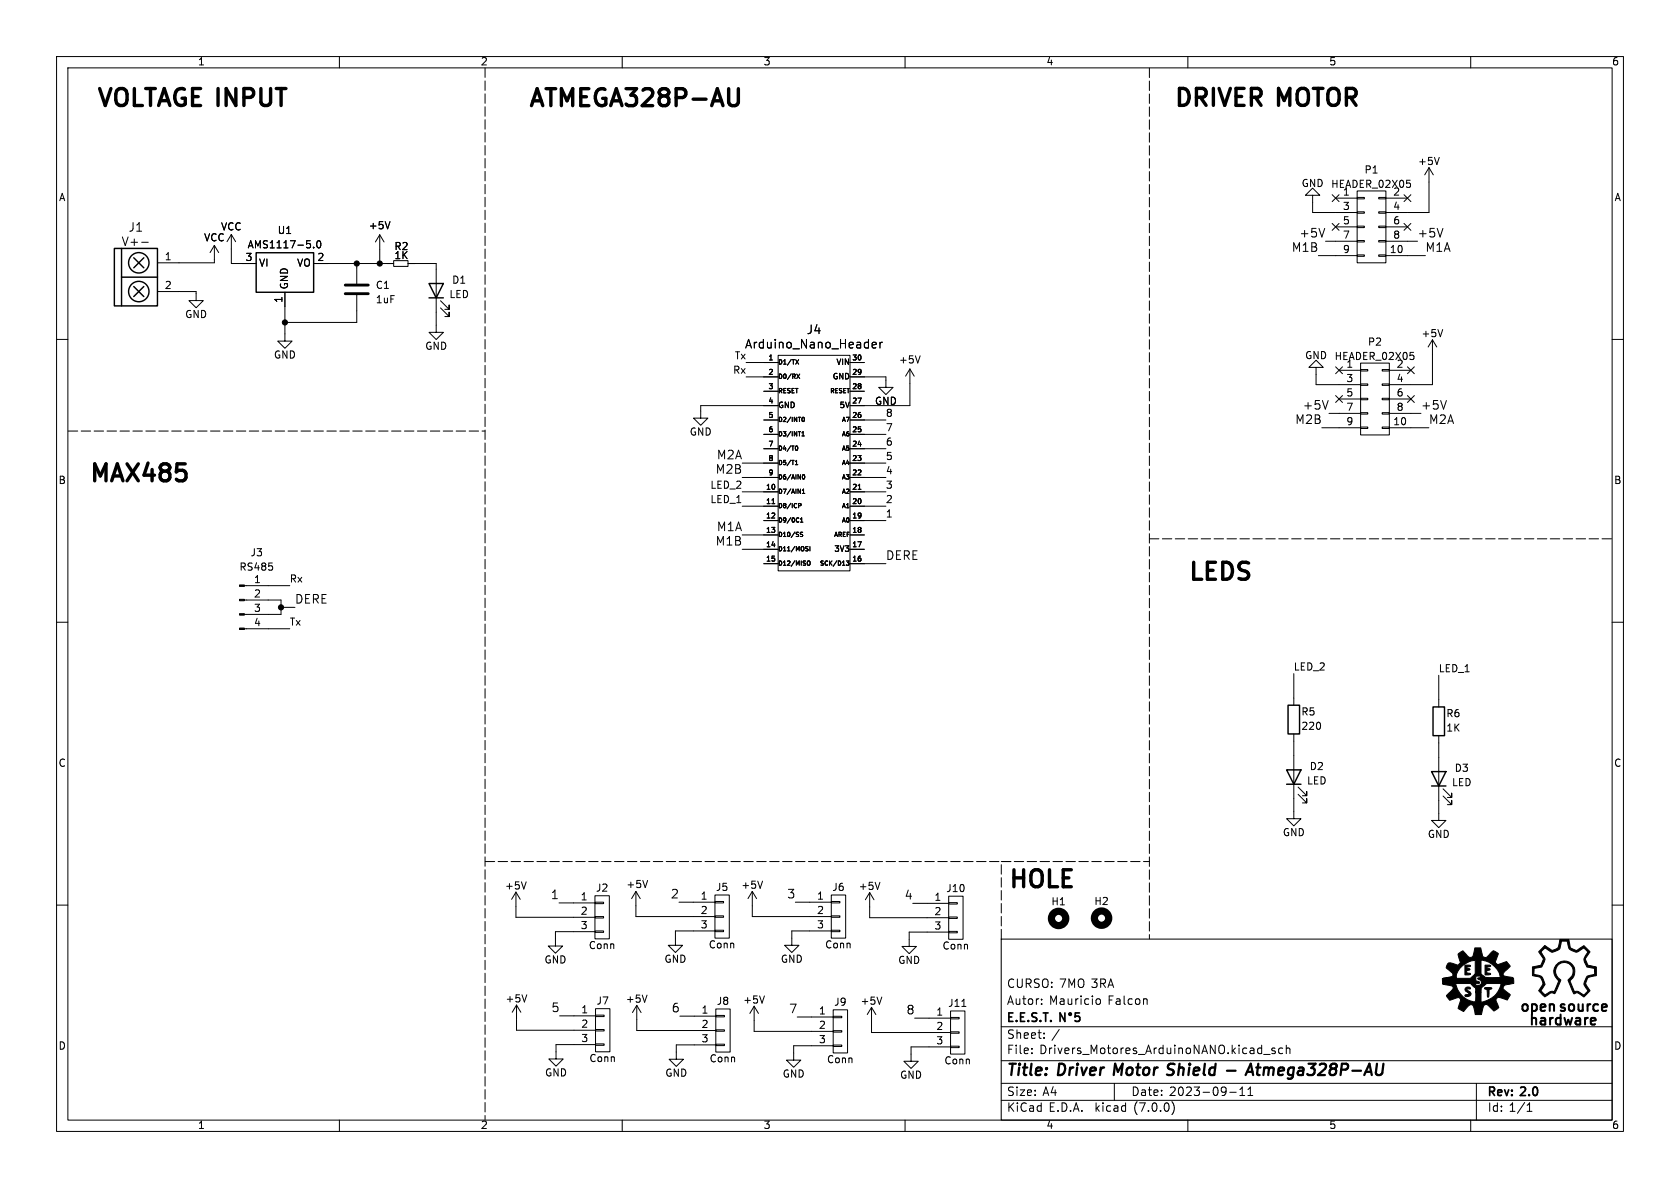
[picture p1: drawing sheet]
<svg xmlns="http://www.w3.org/2000/svg" width="297mm" height="210mm" viewBox="0 0 297 210" stroke-linecap="round" stroke-linejoin="round" font-family="sans-serif">
<g fill="none" stroke="#000" stroke-width=".18">
<path d="M10 10h277v190h-277zM12 12h273v186h-273zM60 10v2M110 10v2M160 10v2M210 10v2M260 10v2M68.9 39.2l-.4 1.2M232.1 34.5h-1.3l1.3-1.3 1.2 1.3h-1.2v3.1h7.8M235.5 34.4l1.2 1.2M235.5 39.5l1.2 1.2M236.1 35h3.8"/>
<path d="M236.7 34.4l-1.2 1.2M236.7 39.5l-1.2 1.2M239.9 40h1.3v.2h-1.3zM239.9 37.4h1.3v.3h-1.3zM239.9 34.9h1.3v.3h-1.3zM239.9 33.8h5.1v12.7h-5.1zM243.7 40h1.3v.2h-1.3zM243.7 37.4h1.3v.3h-1.3zM243.7 34.9h1.3v.3h-1.3zM245 35h3.8M248.2 34.4l1.2 1.2M248.2 39.5l1.2 1.2"/>
<path d="M248.7 31.9h.6M249.2 32.4l.2 .2-.2 .5M249.4 34.4l-1.2 1.2M249.4 39.5l-1.2 1.2M252.6 29.6v8h-7.6M252.6 29.6l-.7 1.3M252.6 29.6l.8 1.3M254.4 27.8l-.4 1.3M10 60h2M25 42.8h1.2M27.8 51.5h6.9v1.6h1.2l-1.2 1.3-1.3-1.3h1.3M37.9 43.4v3.1h-10.1"/>
<path d="M37.9 43.4l-.8 1.3M37.9 43.4l.8 1.3M40.9 41.5v5.1h4.4M40.9 41.5l-.8 1.2M40.9 41.5l.8 1.2M50.4 51.7v8.6h1.2l-1.2 1.3-1.3-1.3h1.3M55.4 46.6h14.2M55.4 43.7v.1M56.1 42.7l.2-.1a.68 .68 0 0 1 .4 .6 .68 .68 0 0 1-.4 .6l-.2-.1-.1-.4zM63.1 46.6v3.5M63.1 52.2v4.8h-12.7M67.1 41.5l-.7 1.3"/>
<path d="M67.1 41.5v5.1M67.1 41.5l.8 1.3M69.6 46.1h2.5v1h-2.5zM72.1 46.6h5v12.2h1.3l-1.3 1.2-1.3-1.2h1.3M77.9 54.4l1.5 1.6v-.8v.8h-.8M77.9 53.2l1.5 1.5v-.8v.8h-.8M233.1 45.2h6.8M234.2 40.4l-.5 1.5M234.3 42.6h5.6M236.1 40.1h3.8M239.9 45.1h1.3v.2h-1.3zM239.9 42.5h1.3v.3h-1.3z"/>
<path d="M243.7 45.1h1.3v.2h-1.3zM243.7 42.5h1.3v.3h-1.3zM245 45.2h7M245 40.1h3.8M245 42.6h5.6M255.1 58.3l-.5 1.2M285 60h2M131.9 64.1h5.7M131.9 66.6h5.7M135 79.3h2.6M135 76.8h2.6M135 74.2h2.6"/>
<path d="M135 69.2h2.6M137.6 62.8h12.7v38.1h-12.7zM137.6 71.7h-13.7v2.2h1.2l-1.2 1.3-1.3-1.3h1.3M140.7 63.6l.5 .8M140.8 78.8a.41 .41 0 0 1 .2 .4 .41 .41 0 0 1-.2 .4M140.9 66.1l.5 .8M141.2 63.6l-.5 .8M141.4 66.1l-.5 .8M141.8 77.1h.4M141.8 76.5l.2-.2v.8M141.9 73.8a.37 .37 0 0 1 .3 .4 .37 .37 0 0 1-.3 .3M150.3 66.6h6.3v1.9h1.3l-1.3 1.2-1.3-1.2h1.3"/>
<path d="M150.3 64.1h2.5M150.3 79.3h6.3M150.3 76.8h6.3M150.3 74.2h6.3M150.3 69.2h2.5M154.2 61l.7-.1-.1-.3-.4-.1-.2 .2 .1 .7h.5M155.6 60.5v1M156 60.5l-.3 .1-.1 .2M160.9 65.2l-.8 1.3M160.9 65.2v6.5h-10.6M160.9 65.2l.7 1.3M162.7 62.9l-.5 1.3"/>
<path d="M232.7 64.9h-1.3l1.3-1.2 1.2 1.2h-1.2v3.1h7.8M233.7 75.6h6.8M234.8 70.8l-.5 1.5M234.9 73.1h5.6M236.1 64.8l1.2 1.3M236.1 69.9l1.2 1.2M236.7 65.5h3.8M236.7 70.5h3.8M237.3 64.8l-1.2 1.3M237.3 69.9l-1.2 1.2M240.5 75.5h1.3v.2h-1.3zM240.5 72.9h1.3v.3h-1.3z"/>
<path d="M240.5 70.4h1.3v.3h-1.3zM240.5 67.9h1.3v.2h-1.3zM240.5 65.3h1.3v.3h-1.3zM240.5 64.2h5.1v12.7h-5.1zM244.3 75.5h1.3v.2h-1.3zM244.3 72.9h1.3v.3h-1.3zM244.3 70.4h1.3v.3h-1.3zM244.3 67.9h1.3v.2h-1.3zM244.3 65.3h1.3v.3h-1.3zM245.6 65.5h3.8M245.6 75.6h7M245.6 70.5h3.8"/>
<path d="M245.6 73.1h5.6M248.8 64.8l1.2 1.3M248.8 69.9l1.2 1.2M249.3 62.3h.6M249.9 62.8l.1 .2-.1 .5M250 64.8l-1.2 1.3M250 69.9l-1.2 1.2M253.2 60.1v7.9h-7.6M253.2 60.1l-.7 1.2M253.2 60.1l.8 1.2M131.2 86.9h6.4M131.2 89.5h6.4"/>
<path d="M131.2 94.6h6.4M131.2 97.1h6.4M131.2 84.4h6.4M131.2 81.9h6.4M135 92h2.6M135 99.6h2.6M136.5 89h.5M140.6 82.1h.4M140.6 81.6l.2-.2v.7M141.2 89h.3M141.5 92.3h.4M141.5 91.8l.2-.3v.8"/>
<path d="M141.5 89l.1 .1M141.5 94.4l.3 .1 .1 .2-.1 .1h-.3M141.5 94.1h.4M141.6 89.1l-.1 .3h-.3M141.8 87.2h.5M141.8 86.7l.3-.2v.7M142.2 84h-.3M142.2 84h.1M142.2 84a.37 .37 0 0 1 .1 .4 .37 .37 0 0 1-.4 .2M142.7 96.6l.2 .1M142.8 97.1v.2M142.8 99.2h.3l.1 .2v.4l-.4 .1"/>
<path d="M143.2 96.6v.8M149.6 99.2h.5l-.3 .3h.3v.4h-.5M149.7 89.8h.4M150.3 86.9h6.3M150.3 89.5h6.3M150.3 92h6.3M150.3 94.6h2.5M150.3 97.1h2.5M150.3 99.6h6.3M150.3 84.4h6.3M150.3 81.9h6.3M151.7 86.5h.5"/>
<path d="M10 110h2M43.2 111.2h8M43.2 106.1h6.5v2.5h-6.5M43.2 103.5h8M49.7 107.4h2.4M228.7 119.1v5.6M254.4 119.4v5.6M285 110h2M228.7 129.7v15h1.3l-1.3 1.3-1.2-1.3h1.2M229.5 139.1l1.5 1.6v-.8v.8h-.7M254.4 130v15h1.2l-1.2 1.3-1.3-1.3h1.3M255.1 139.4l1.5 1.6v-.8v.8h-.7"/>
<path d="M10 160h2M91.2 157.7l-.8 1.3M91.2 157.7v4.5h14M91.2 157.7l.8 1.3M93 155.9l-.4 1.3M98.8 159.6h6.4M105.2 159.5h1.5v.2h-1.5zM105.2 158.3h2.5v7.7h-2.5zM112.4 157.6l-.7 1.3M112.4 157.6v4.4h14M112.4 157.6l.8 1.3M114.5 155.6l-.4 1.3"/>
<path d="M120 159.5h6.4M126.4 159.4h1.5v.2h-1.5zM126.4 158.2h2.5v7.6h-2.5zM133 157.6l-.8 1.3M133 157.6v4.4h14M133 157.6l.8 1.3M134.8 155.8l-.4 1.2M140.6 159.5h6.4M147 159.4h1.5v.2h-1.5zM147 158.2h2.5v7.6h-2.5zM153.7 157.8v4.4h14M153.7 157.8l-.7 1.3"/>
<path d="M153.7 157.8l.8 1.3M155.6 156l-.5 1.2M161.4 159.7h6.3M167.7 159.6h1.5v.2h-1.5zM167.7 158.4h2.6v7.6h-2.6zM229.5 140.4l1.5 1.5v-.7v.7h-.7M255.1 140.7l1.5 1.5v-.7v.7h-.7M285 160h2M91.3 177.7l-.7 1.2M91.3 177.7v4.4h14M91.3 177.7l.8 1.2M93.1 175.9l-.4 1.2"/>
<path d="M98.9 179.6h6.4M105.2 164.6h1.5v.2h-1.5zM105.2 162h1.5v.3h-1.5zM105.2 164.7h-7v2.5h1.3l-1.3 1.3-1.3-1.3h1.3M105.3 179.5h1.5v.2h-1.5zM105.3 178.3h2.5v7.6h-2.5zM112.6 177.7v4.5h13.9M112.6 177.7l-.8 1.3M112.6 177.7l.7 1.3M114.4 175.9l-.4 1.3M120.2 179.6h6.3M126.4 164.4h1.5v.3h-1.5z"/>
<path d="M126.4 161.9h1.5v.3h-1.5zM126.4 164.6h-7v2.5h1.3l-1.3 1.3-1.3-1.3h1.3M126.5 179.5h1.6v.3h-1.6zM126.5 178.4h2.6v7.6h-2.6zM133.3 177.9l-.7 1.2M133.3 177.9v4.4h14M133.3 177.9l.8 1.2M135.1 176.1l-.4 1.2M140.9 179.8h6.4M147 164.4h1.5v.3h-1.5zM147 161.9h1.5v.3h-1.5zM147 164.6h-7v2.5h1.2l-1.2 1.3-1.3-1.3h1.3"/>
<path d="M147.3 179.7h1.5v.2h-1.5zM147.3 178.5h2.5v7.6h-2.5zM154.1 178.1v4.4h13.9M154.1 178.1l-.8 1.2M154.1 178.1l.7 1.2M155.9 176.3l-.4 1.2M161.7 180h6.3M167.7 164.6h1.5v.3h-1.5zM167.7 162.1h1.5v.3h-1.5zM167.7 164.8h-7v2.5h1.3l-1.3 1.3-1.2-1.3h1.2M168 179.9h1.6v.2h-1.6zM168 178.7h2.6v7.6h-2.6z"/>
<path d="M170 177.9h.8M177 166h108v32h-108zM184.1 177.4v.2M184.1 176.6v.2M193.9 176.6h.4l.2 .2v.6l-.2 .2-.4-.1M202.7 176.6l.1 1M60 198v2M105.3 184.5h1.5v.3h-1.5zM105.3 182h1.5v.2h-1.5zM105.3 184.7h-7v2.5h1.3l-1.3 1.3-1.3-1.3h1.3M110 198v2M126.5 184.6h1.6v.2h-1.6z"/>
<path d="M126.5 182h1.6v.3h-1.6zM126.5 184.7h-6.9v2.5h1.2l-1.2 1.3-1.3-1.3h1.3M147.3 184.7h1.5v.3h-1.5zM147.3 182.2h1.5v.2h-1.5zM147.3 184.9h-7v2.5h1.3l-1.3 1.3-1.3-1.3h1.3M160 198v2M168 184.9h1.6v.3h-1.6zM168 182.4h1.6v.3h-1.6zM168 185.1h-6.9v2.5h1.2l-1.2 1.3-1.3-1.3h1.3M177 194.5h108M177 191.5h108M177 187.5h108"/>
<path d="M177 181.5h108M182.4 186.1v.2M182.4 185.3v.2M184.6 183.4v.2M184.6 182.6v.2M197 191.5v3M207.2 194.8a1.74 1.74 0 0 1 0 2.2M210 198v2M217.4 193.1h1.1M219.2 193.7h.8M219.2 192.6l.4-.4v1.5M220.6 193.7h.9"/>
<path d="M220.6 192.6l.4-.4v1.5M223.4 186.4h1.1M225.4 185.3h-.4l-.2 .2 .1 .2 .5 .1v.4h-.6M226.8 185.3h-.5l-.3 .2v.5l.2 .2h.6M227.4 185.4l.2-.1h.4v1M227.4 184.8v1.5M260 198v2M261 191.5v6.5M270 196.5h.8M270 195.4l.4-.4v1.5"/>
</g>
<path d="M206.5 188.8l.7 .3M206.6 190h.4M207.4 188h-.5l-.4 .4M216.9 189.3h1.5M220.2 190l.9-2 .4 2M220.5 189.5h.9" fill="none" stroke="#000" stroke-width=".4"/>
<g fill="none" stroke="#000" stroke-width=".3">
<path d="M188.3 179.1v1.5l-.9-1.5v1.5M190.8 179.1h-.7l-.1 .7 .3-.2 .5 .1 .1 .2-.1 .5-.2 .2-.6-.2"/>
<circle cx="189.2" cy="179.3" r=".21"/>
</g>
<g fill="none" stroke="#000" stroke-width=".25">
<path d="M20.2 43.9h7.6v10.2h-7.6zM21.5 49h6.3M21.5 43.9v10.2M23.6 50.6l1.8 1.8M23.6 45.6l1.8 1.7M25.4 50.6l-1.8 1.8M25.4 45.6l-1.8 1.7M45.3 44.7h10.1v7h-10.1zM75.8 50.1h2.6l-1.3 2.6zM75.8 52.7h2.6M227.5 136.1h2.5l-1.3 2.5zM227.5 138.6h2.5"/>
<path d="M227.7 124.7h2v5h-2zM253.1 136.4h2.5l-1.2 2.5zM253.1 138.9h2.5M253.3 125h2.1v5h-2.1z"/>
<circle cx="24.5" cy="46.5" r="1.8"/>
<circle cx="24.5" cy="51.5" r="1.8"/>
</g>
<path d="M61 51.9h4.1M61 50.4h4.1" fill="none" stroke="#000" stroke-width=".51"/>
<g fill="#000" stroke="#000" stroke-width=".18">
<path d="M42.3 111h.9v.3h-.9zM42.3 108.5h.9v.2h-.9zM42.3 105.9h.9v.3h-.9zM42.3 103.4h.9v.3h-.9zM259.1 174.7v-.1a.47 .47 0 0 1 .8 .2h-.5l-.1 .1 .8 .7a.65 .65 0 0 1-.5 .5 .65 .65 0 0 1-.6-.1l.7-.3-.6-.5-.1-.3zM259 170.6l.9 .1v.2l-.6 .1 .6 .4-.5 .2-.1 .2 .1 .2 .5 .1v.2h-.9zM256 170.3l.4-.1 1.4 .4 .4-.4-.4-1.5 .8-.6 .6 .6a.76 .76 0 0 0 1.1 .4l.4-1.5h1.1l.3 1.2a.52 .52 0 0 0 .7 .4l1.1-1.1a1.13 1.13 0 0 1 1 .6l-.6 1.4 .2 .2 .3 .2 1.5-.5 .7 .8-1.3 1.3a.36 .36 0 0 0 .4 .5l1.4 .3 .1 .9-.8 .2a.73 .73 0 0 0-1 .8l1.2 1-.5 1-1.6-.5-.4 .3v.3l.5 1.2-.3 .3-.6 .3-1.1-1.1h-.4l-.4 .4-.3 1.3h-1.1l-.2-1a.61 .61 0 0 0-.6-.7 2.81 2.81 0 0 0-1.3 1.2l-.9-.5 .3-1.2a.47 .47 0 0 0 0-.6 .47 .47 0 0 0-.6-.1l-1.2 .4-.6-.8 .6-.6a.84 .84 0 0 0 .5-1l-1.7-.4-.1-.1h2.3a3.8 3.8 0 0 0 3.5 3.2l.1-.4v-1.3h.9v1.8a4.2 4.2 0 0 0 3.6-3.3h-2.6l-.9 .7-.1 .8h-.9l-.1-.8-.7-.6h.7a.61 .61 0 0 0 1.1 0 .61 .61 0 0 0-.6-.9l-.1-.2 .5-.1v-.2l-.8-.1 .1 .9 .5 .1 .1 .2-.1 .1-.3 .1a1.23 1.23 0 0 1-1.2 0h-5v-.9l4.9-.1 .9-.7h1l.6 .4a.87 .87 0 0 0 .9 .2h1.9a3.5 3.5 0 0 0-3.3-3l-.1 2.4h-1v-2.4a3.6 3.6 0 0 0-3.3 2.8v.3h-2.4l1.6-.3 .1-.1v-.5l-1.1-.9zM262.5 174.6h.9l.4 .1-.5 .2-.2 1.4-.2-.2v-1.1l-.4-.2zM262.5 170.6l1 .1-.1 .2-.6 .1 .6 .4-.5 .2-.1 .2 .2 .2 .4 .1 .1 .2h-1zM273.1 167.1l1.3 .9 .8-.3a.92 .92 0 0 0 .5-1l.1-.6h1.5l.3 1.5 1.1 .4 1.3-.8 1.1 1-.9 1.3 .5 1.1 1.2 .3v.8v-.5l-1.4-.3-.2-.4a1.14 1.14 0 0 1 0-1.6l.4-.6-.7-.7-.9 .6a1.45 1.45 0 0 1-1.6-.4l-.4-1.4h-1.1l-.1 .5a1.16 1.16 0 0 1-1.1 1.3 .85 .85 0 0 1-1.1-.2l-.5-.4h-.2l-.6 .7 .4 .6a.99 .99 0 0 1 0 1.5l-.2 .5-1.4 .3v1l.5 .1a1.25 1.25 0 0 1 1.3 1.3l.2 .4-.8 1.1 .8 .8 .9-.6h.7l.8-1.9a1.89 1.89 0 0 1-.1-3.2 1.89 1.89 0 0 1 2.9 1.5v.1a1.89 1.89 0 0 1-.9 1.6l.8 1.9h.7l1 .6 .7-.7-.5-.9a1.18 1.18 0 0 1 .2-1.4 1.21 1.21 0 0 1 1.3-.6l.2-.2v-1.2h.3v1.6l-.7 .1a1.04 1.04 0 0 0-1.1 1.1v.3l.7 1.1-1.1 1.2-.9-.7a.84 .84 0 0 0-.9 .1l-1-2.4a1.66 1.66 0 0 0 .9-1.7 1.66 1.66 0 0 0-1.2-1.4 1.62 1.62 0 0 0-1.8 1.1 1.62 1.62 0 0 0 .8 2l-1 2.3a.91 .91 0 0 0-1.2 .2l-.6 .4-.5-.4-.6-.7 .4-.5a1.18 1.18 0 0 0 .2-1.3 1.18 1.18 0 0 0-1.1-.7l-.6-.1v-1.6l1.5-.3 .5-1.1-.9-1.3z"/>
<circle cx="50.4" cy="57" r=".46"/>
<circle cx="63.1" cy="46.6" r=".46"/>
<circle cx="67.1" cy="46.6" r=".46"/>
<circle cx="49.7" cy="107.4" r=".46"/>
</g>
<g fill="none" stroke="#000" stroke-width="1.3">
<circle cx="187.1" cy="162.4" r="1.27"/>
<circle cx="194.7" cy="162.3" r="1.27"/>
</g>
<path d="M282 181l-.2 .1" fill="none" stroke="#000" stroke-width=".36"/>
<path d="M130.5 15.7v2.4l-.1 .3-.4 .3" fill="none" stroke="#000" stroke-width=".6"/>
<path d="M85.8 12v185.9M203.2 12v154M12.1 76.2h73.7M203.2 95.3h81.8M85.8 152.3h92.9M177 152.3h26.2M177 166v-13.7" fill="none" stroke="#000" stroke-width=".18" stroke-dasharray="1.7 .6"/>
<g font-size="4.2">
<text x="17.3" y="19.3">VOLTAGE INPUT</text>
<text x="93.7" y="19.3">ATMEGA328P-AU</text>
<text x="207.8" y="19.3">DRIVER MOTOR</text>
<text x="16" y="85.6">MAX485</text>
<text x="210.3" y="103">LEDS</text>
<text x="178.5" y="157.4">HOLE</text>
</g>
<g font-size="2.8">
<text x="178" y="190.8">Title:</text>
<text x="187.1" y="190.8">Driver</text>
<text x="197.6" y="190.8">Motor</text>
<text x="207.7" y="190.8">Shield</text>
<text x="223" y="190.8">Atmega328P-AU</text>
</g>
<g font-size="2.5">
<text x="268.5" y="179.4">open source</text>
<text x="270.1" y="181.8">hardware</text>
</g>
<g font-size="2.1">
<text x="22.7" y="41.3">J1</text>
<text x="21.5" y="43.8">V+-</text>
<text x="228.3" y="44.8">M1B</text>
<text x="229.6" y="42.2">+5V</text>
<text x="250.6" y="42.2">+5V</text>
<text x="252" y="44.8">M1A</text>
<text x="142.6" y="59.4">J4</text>
<text x="131.6" y="61.9">Arduino_Nano_Header</text>
<text x="228.9" y="75.2">M2B</text>
<text x="230.2" y="72.7">+5V</text>
<text x="251.2" y="72.7">+5V</text>
<text x="252.6" y="75.2">M2A</text>
<text x="126.4" y="84">M2B</text>
<text x="126.6" y="81.4">M2A</text>
<text x="126.6" y="94.1">M1A</text>
<text x="126.4" y="96.7">M1B</text>
<text x="156.6" y="99.2">DERE</text>
<text x="52.1" y="106.9">DERE</text>
<text x="97.3" y="159.2">1</text>
<text x="118.5" y="159.1">2</text>
<text x="139.1" y="159.1">3</text>
<text x="159.8" y="159.3">4</text>
<text x="97.4" y="179.2">5</text>
<text x="118.7" y="179.2">6</text>
<text x="139.4" y="179.4">7</text>
<text x="160.2" y="179.6">8</text>
<text x="178" y="177.9">Autor:</text>
<text x="178" y="174.9">CURSO: 7MO 3RA</text>
<text x="185.5" y="177.9">Mauricio</text>
<text x="195.9" y="177.9">Falcon</text>
<text x="178" y="183.9">Sheet:</text>
<text x="178" y="181.1">E.E.S.T.</text>
<text x="185.9" y="183.9">/</text>
<text x="178" y="186.6">File:</text>
<text x="183.8" y="186.6">Drivers_Motores_ArduinoNANO.kicad_sch</text>
<text x="178" y="196.8">KiCad</text>
<text x="178" y="194">Size:</text>
<text x="184.3" y="194">A4</text>
<text x="185.4" y="196.8">E.D.A.</text>
<text x="193.7" y="196.8">kicad</text>
<text x="200" y="194">Date:</text>
<text x="200.6" y="196.8">(7.0.0)</text>
<text x="206.7" y="194">2023-09-11</text>
<text x="263" y="194.2">Rev:</text>
<text x="263" y="196.8">Id: 1/1</text>
<text x="269" y="194.2">2.0</text>
</g>
<g font-size="1.8">
<text x="35" y="11.8">1</text>
<text x="85" y="11.8">2</text>
<text x="135" y="11.8">3</text>
<text x="185" y="11.8">4</text>
<text x="235" y="11.8">5</text>
<text x="285" y="11.8">6</text>
<text x="250.6" y="29.5">+5V</text>
<text x="10.4" y="35.8">A</text>
<text x="230.1" y="33.3">GND</text>
<text x="235.3" y="33.5">HEADER_02X05</text>
<text x="237.4" y="34.8">1</text>
<text x="241.2" y="30.9">P1</text>
<text x="246.2" y="34.8">2</text>
<text x="285.4" y="35.8">A</text>
<text x="39" y="41">VCC</text>
<text x="49" y="41.6">U1</text>
<text x="65.1" y="40.8">+5V</text>
<text x="237.4" y="37.3">3</text>
<text x="237.4" y="39.9">5</text>
<text x="246.2" y="37.3">4</text>
<text x="246.2" y="39.9">6</text>
<text x="29.1" y="46.2">1</text>
<text x="36" y="42.9">VCC</text>
<text x="43.3" y="46.3">3</text>
<text x="43.7" y="44.2">AMS1117-5.0</text>
<text x="45.8" y="47.4">VI</text>
<text x="52.4" y="47.4">VO</text>
<text x="56" y="46.3">2</text>
<text x="69.7" y="44.5">R2</text>
<text x="69.7" y="46.1">1K</text>
<text x="237.4" y="42.4">7</text>
<text x="237.4" y="44.9">9</text>
<text x="245.6" y="44.9">10</text>
<text x="246.2" y="42.4">8</text>
<text x="29.1" y="51.3">2</text>
<text x="50.1" y="53.6" transform="rotate(-90 50.1 53.6)">1</text>
<text x="51.2" y="51.2" transform="rotate(-90 51.2 51.2)">GND</text>
<text x="66.4" y="51.3">C1</text>
<text x="66.4" y="53.9">1uF</text>
<text x="79.4" y="53">LED</text>
<text x="79.9" y="50.4">D1</text>
<text x="32.7" y="56.5">GND</text>
<text x="251.2" y="59.9">+5V</text>
<text x="48.4" y="63.7">GND</text>
<text x="75.1" y="62.1">GND</text>
<text x="129.8" y="63.7">Tx</text>
<text x="158.9" y="64.5">+5V</text>
<text x="230.7" y="63.8">GND</text>
<text x="235.9" y="63.9">HEADER_02X05</text>
<text x="238" y="65.2">1</text>
<text x="241.8" y="61.4">P2</text>
<text x="246.9" y="65.2">2</text>
<text x="129.5" y="66.3">Rx</text>
<text x="154.6" y="71.8">GND</text>
<text x="238" y="67.7">3</text>
<text x="238" y="70.3">5</text>
<text x="246.9" y="67.7">4</text>
<text x="246.9" y="70.3">6</text>
<text x="121.9" y="77.3">GND</text>
<text x="156.6" y="73.9">8</text>
<text x="156.6" y="76.4">7</text>
<text x="238" y="72.8">7</text>
<text x="238" y="75.4">9</text>
<text x="246.2" y="75.4">10</text>
<text x="246.9" y="72.8">8</text>
<text x="156.6" y="79">6</text>
<text x="156.6" y="81.5">5</text>
<text x="10.3" y="85.8">B</text>
<text x="125.5" y="89.1">LED_1</text>
<text x="125.5" y="86.6">LED_2</text>
<text x="156.6" y="89.1">2</text>
<text x="156.6" y="84.1">4</text>
<text x="156.6" y="86.6">3</text>
<text x="285.3" y="85.8">B</text>
<text x="156.6" y="91.7">1</text>
<text x="42.3" y="101.2">RS485</text>
<text x="44.2" y="98.6">J3</text>
<text x="44.8" y="103.3">1</text>
<text x="44.8" y="105.8">2</text>
<text x="51.2" y="103.2">Rx</text>
<text x="44.8" y="108.4">3</text>
<text x="44.8" y="110.9">4</text>
<text x="51.2" y="110.8">Tx</text>
<text x="228.7" y="118.7">LED_2</text>
<text x="254.4" y="119">LED_1</text>
<text x="230" y="126.8">R5</text>
<text x="230" y="129.3">220</text>
<text x="255.6" y="127.1">R6</text>
<text x="255.6" y="129.6">1K</text>
<text x="10.3" y="135.8">C</text>
<text x="231.5" y="136.4">D2</text>
<text x="257.1" y="136.7">D3</text>
<text x="285.3" y="135.8">C</text>
<text x="231" y="139">LED</text>
<text x="256.6" y="139.3">LED</text>
<text x="226.7" y="148.1">GND</text>
<text x="252.4" y="148.4">GND</text>
<text x="89.2" y="157.5">+5V</text>
<text x="102.6" y="159.4">1</text>
<text x="102.6" y="161.9">2</text>
<text x="105.3" y="157.9">J2</text>
<text x="110.7" y="157.3">+5V</text>
<text x="123.8" y="159.2">1</text>
<text x="123.8" y="161.8">2</text>
<text x="126.5" y="157.8">J5</text>
<text x="131" y="157.4">+5V</text>
<text x="144.4" y="159.2">1</text>
<text x="144.4" y="161.8">2</text>
<text x="147.1" y="157.8">J6</text>
<text x="151.7" y="157.6">+5V</text>
<text x="165.1" y="159.4">1</text>
<text x="165.1" y="162">2</text>
<text x="167.2" y="158">J10</text>
<text x="185.8" y="160.3">H1</text>
<text x="193.4" y="160.3">H2</text>
<text x="102.6" y="164.4">3</text>
<text x="123.8" y="164.3">3</text>
<text x="125.2" y="167.9">Conn</text>
<text x="144.4" y="164.3">3</text>
<text x="145.8" y="167.9">Conn</text>
<text x="165.1" y="164.5">3</text>
<text x="96.2" y="170.6">GND</text>
<text x="104" y="168.1">Conn</text>
<text x="117.4" y="170.5">GND</text>
<text x="138" y="170.5">GND</text>
<text x="158.7" y="170.7">GND</text>
<text x="166.6" y="168.1">Conn</text>
<text x="89.3" y="177.5">+5V</text>
<text x="102.7" y="179.3">1</text>
<text x="105.4" y="177.9">J7</text>
<text x="110.6" y="177.5">+5V</text>
<text x="124" y="179.4">1</text>
<text x="126.7" y="177.9">J8</text>
<text x="131.3" y="177.7">+5V</text>
<text x="144.7" y="179.5">1</text>
<text x="147.4" y="178.1">J9</text>
<text x="152.1" y="177.9">+5V</text>
<text x="165.5" y="179.7">1</text>
<text x="167.6" y="178.3">J11</text>
<text x="10.3" y="185.8">D</text>
<text x="102.7" y="181.9">2</text>
<text x="102.7" y="184.4">3</text>
<text x="124" y="181.9">2</text>
<text x="124" y="184.5">3</text>
<text x="144.7" y="182.1">2</text>
<text x="144.7" y="184.6">3</text>
<text x="165.5" y="182.3">2</text>
<text x="165.5" y="184.8">3</text>
<text x="285.3" y="185.8">D</text>
<text x="96.3" y="190.6">GND</text>
<text x="104.1" y="188">Conn</text>
<text x="117.6" y="190.6">GND</text>
<text x="125.4" y="188.1">Conn</text>
<text x="138.3" y="190.8">GND</text>
<text x="146.1" y="188.2">Conn</text>
<text x="159.1" y="191">GND</text>
<text x="166.9" y="188.4">Conn</text>
<text x="35" y="199.8">1</text>
<text x="85" y="199.8">2</text>
<text x="135" y="199.8">3</text>
<text x="185" y="199.8">4</text>
<text x="235" y="199.8">5</text>
<text x="285" y="199.8">6</text>
</g>
<g font-size="1.4">
<text x="147.7" y="64.8">VIN</text>
<text x="147" y="67.3">GND</text>
<text x="137.6" y="72.4">GND</text>
<text x="148.3" y="72.4">5V</text>
<text x="147.3" y="97.8">3V3</text>
</g>
<g font-size="1.2">
<text x="135.8" y="63.8">1</text>
<text x="150.6" y="63.8">30</text>
<text x="135.8" y="66.4">2</text>
<text x="135.8" y="68.9">3</text>
<text x="135.8" y="71.5">4</text>
<text x="150.6" y="71.5">27</text>
<text x="150.6" y="68.9">28</text>
<text x="150.6" y="66.4">29</text>
<text x="135.8" y="74">5</text>
<text x="135.8" y="76.5">6</text>
<text x="150.6" y="76.5">25</text>
<text x="150.6" y="74">26</text>
<text x="135.8" y="79.1">7</text>
<text x="135.8" y="81.6">8</text>
<text x="150.6" y="81.6">23</text>
<text x="150.6" y="79.1">24</text>
<text x="135.3" y="86.7">10</text>
<text x="135.3" y="89.2">11</text>
<text x="135.8" y="84.2">9</text>
<text x="150.6" y="89.2">20</text>
<text x="150.6" y="86.7">21</text>
<text x="150.6" y="84.2">22</text>
<text x="135.3" y="91.8">12</text>
<text x="135.3" y="94.3">13</text>
<text x="150.6" y="94.3">18</text>
<text x="150.6" y="91.8">19</text>
<text x="135.3" y="96.9">14</text>
<text x="135.3" y="99.4">15</text>
<text x="150.6" y="99.4">16</text>
<text x="150.6" y="96.9">17</text>
</g>
<g font-size="1.1">
<text x="137.6" y="64.7">D1/TX</text>
<text x="137.6" y="67.2">D0/RX</text>
<text x="137.6" y="69.7">RESET</text>
<text x="146.6" y="69.7">RESET</text>
<text x="137.6" y="74.8">D2/INT0</text>
<text x="137.6" y="77.4">D3/INT1</text>
<text x="148.6" y="77.4">A6</text>
<text x="148.6" y="74.8">A7</text>
<text x="137.6" y="79.9">D4/T0</text>
<text x="137.6" y="82.4">D5/T1</text>
<text x="148.6" y="82.4">A4</text>
<text x="148.6" y="79.9">A5</text>
<text x="137.6" y="87.5">D7/AIN1</text>
<text x="137.6" y="85">D6/AIN0</text>
<text x="148.6" y="87.5">A2</text>
<text x="148.6" y="85">A3</text>
<text x="137.6" y="90.1">D8/ICP</text>
<text x="137.6" y="92.6">D9/0C1</text>
<text x="137.6" y="95.1">D10/SS</text>
<text x="147.3" y="95.1">AREF</text>
<text x="148.6" y="92.6">A0</text>
<text x="148.6" y="90.1">A1</text>
<text x="137.6" y="97.7">D11/MOSI</text>
<text x="137.6" y="100.2">D12/MISO</text>
<text x="144.8" y="100.2">SCK/D13</text>
</g>
</svg>
